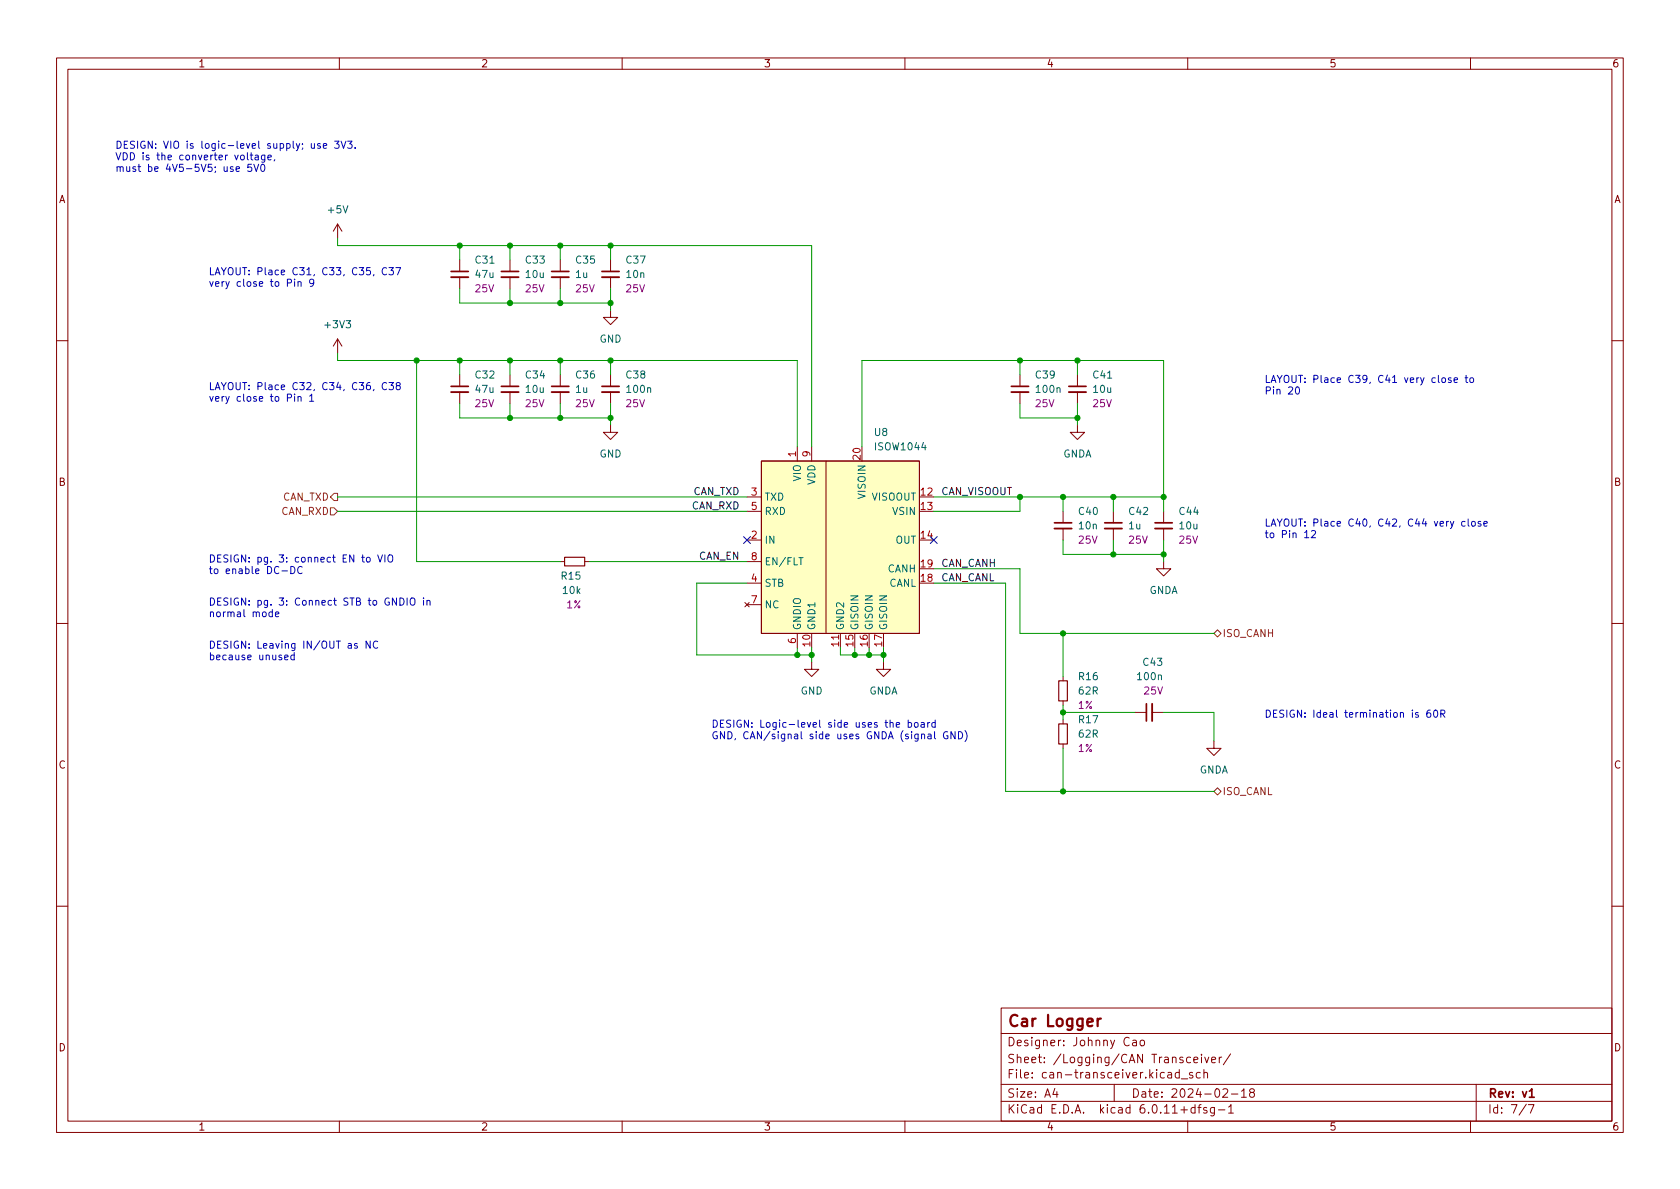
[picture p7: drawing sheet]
<svg xmlns="http://www.w3.org/2000/svg" width="297mm" height="210mm" viewBox="0 0 297 210" stroke-linecap="round" stroke-linejoin="round" font-family="sans-serif">
<g fill="none" stroke="#840000" stroke-width=".18">
<path d="M10 10.2h277v190.1h-277zM12 12.2h273v186.1h-273zM60 10.2v2M110 10.2v2M160 10.2v2M210 10.2v2M260 10.2v2M59.7 39.6l-.8 1.3M59.7 39.6v2.6M59.7 39.6l.8 1.3M59.7 59.9v2.6M59.7 59.9l-.8 1.3"/>
<path d="M59.7 59.9l.8 1.3M81.3 46v2M81.3 49v2M90.2 46v2M90.2 49v2M99.1 46v2M99.1 49v2M107.9 54.9v1.2h1.3l-1.3 1.3-1.2-1.3h1.2M107.9 46v2M107.9 49v2M10 60.2h2M81.3 66.3v2"/>
<path d="M81.3 69.3v2.1M90.2 66.3v2M90.2 69.3v2.1M99.1 66.3v2M99.1 69.3v2.1M107.9 75.2v1.2h1.3l-1.3 1.3-1.2-1.3h1.2M107.9 66.3v2M107.9 69.3v2.1M141 79v2.5M143.5 79v2.5M152.4 79v2.5M180.3 66.3v2"/>
<path d="M180.3 69.3v2.1M190.5 75.2v1.2h1.3l-1.3 1.3-1.3-1.3h1.3M190.5 66.3v2M190.5 69.3v2.1M285 60.2h2M99.1 99.3h.7M103.4 99.3h.7M132.1 87.9h2.5M132.1 90.4h2.5M132.1 95.5h2.5M132.1 99.3h2.5M134.6 81.5h28v30.5h-28z"/>
<path d="M146 81.5v30.5M162.6 87.9h2.5M162.6 90.4h2.5M162.6 95.5h2.5M188 90.4v2.1M188 93.5v2M196.8 90.4v2.1M196.8 93.5v2M205.7 99.3v1.3h1.3l-1.3 1.2-1.2-1.2h1.2M205.7 90.4v2.1M205.7 93.5v2M10 110.2h2"/>
<path d="M131.7 106.5l.8 .8M132.1 103.1h2.5M132.1 106.9h2.5M132.5 106.5l-.8 .8M141 112v2.5M143.5 117.1v1.3h1.3l-1.3 1.2-1.3-1.2h1.3M143.5 112v2.5M148.6 112v2.5M151.1 112v2.5M153.7 112v2.5M156.2 117.1v1.3h1.3l-1.3 1.2-1.3-1.2h1.3M156.2 112v2.5"/>
<path d="M162.6 103.1h2.5M162.6 100.6h2.5M188 119.6v.8M285 110.2h2M188 123.9v.8M188 127.2v.8M188 131.6v.7M200.7 126h2M203.7 126h2M214.6 131.1v1.2h1.3l-1.3 1.3-1.2-1.3h1.2M10 160.2h2M177 178.3h108v20h-108z"/>
<path d="M285 160.2h2M60 198.3v2M110 198.3v2M160 198.3v2M177 194.8h108M177 191.8h108M177 182.8h108M182.5 190.5v.1M182.5 189.7v.1M184.6 187.8v.1M184.6 187v.1M187.6 183.9l-.3 .1-.2 .2"/>
<path d="M188.1 184.8v.1M188.1 184v.1M197 191.8v3M199.6 187.9l.5-1.5 .5 1.5M199.8 187.5h.7M202 186.4v1.5l-.9-1.5v1.5M208.9 190.8h1.1M210 198.3v2M210.9 189.7l-.4-.1-.2 .2 .1 .3 .5 .1v.4h-.6M212.2 189.7l-.4-.1-.3 .3v.4l.1 .3h.6M212.9 189.8l.2-.2 .3 .1 .1 .9M212.9 189.1v1.5"/>
<path d="M215.4 196.3h1.2M216 186.9l-.3 .1-.1 .2M217.2 195.8l.4-.5v1.5M217.2 196.8h.9M217.6 186.4l-1.3 1.9M217.7 193.5h1.2M219.5 193l.4-.5v1.5M219.5 194h.9M221.2 193.2l-.3-.3 .1-.2 .2-.2 .4 .1 .2 .2-.1 .2-.6 .2-.2 .3 .1 .4 .2 .1h.4l.2-.3-.1-.4-.2-.1M260 198.3v2M261 191.8v6.5M270.2 195.3h1l-.6 1.5"/>
</g>
<path d="M134.6 81.5h28v30.5h-28z" fill="#ffffc2" stroke="#ffffc2" stroke-width=".18"/>
<path d="M148.3 112.3v.7" fill="none" stroke="#a90000" stroke-width=".18"/>
<path d="M60.7 36.4l.4 1.3 .4-1.3M61.2 56.7h.8l-.4 .5 .3 .1v.6l-.2 .1-.5-.1M86.6 46.5h.7M114.5 68.7l.2-.1h.3v.8M163.3 78.2l-.3 .9h.8M186.9 68.7l.2-.1h.3v.8M195.8 66.9h.8M141.3 98.6h.7M204.8 119.5l.2-.1h.3l.1 .8" fill="none" stroke="#006464" stroke-width=".18"/>
<g fill="none" stroke="#840000" stroke-width=".33">
<path d="M79.8 49h3M88.6 49h3.1M97.5 49h3.1M106.4 49h3.1M79.8 69.3h3M88.6 69.3h3.1M97.5 69.3h3.1M106.4 69.3h3.1M178.8 69.3h3.1M189 69.3h3M186.4 93.5h3.1M195.3 93.5h3.1"/>
<path d="M204.2 93.5h3.1M203.7 124.5v3"/>
</g>
<g fill="none" stroke="#840000" stroke-width=".3">
<path d="M79.8 48h3M88.6 48h3.1M97.5 48h3.1M106.4 48h3.1M79.8 68.3h3M88.6 68.3h3.1M97.5 68.3h3.1M106.4 68.3h3.1M178.8 68.3h3.1M189 68.3h3M186.4 92.5h3.1M195.3 92.5h3.1"/>
<path d="M204.2 92.5h3.1M202.7 124.5v3"/>
</g>
<path d="M99.8 98.5h3.6v1.6h-3.6zM187.2 128h1.5v3.6h-1.5zM187.2 120.4h1.5v3.5h-1.5z" fill="none" stroke="#840000" stroke-width=".2"/>
<path d="M58.4 89.8h.7l.6 .6-.6 .7h-.7zM59.1 87.2h.6v1.3h-.6l-.7-.6zM214.6 112l.7-.6 .6 .6-.6 .6zM214.6 139.9l.7-.6 .6 .6-.6 .7z" fill="none" stroke="#725600" stroke-width=".18"/>
<g fill="none" stroke="#0000c2" stroke-width=".18">
<path d="M24.4 29.5h.5M24.6 29v1.1l.3 .2M37.5 29h-.7v.7l.2-.2 .4 .1 .1 .2v.4l-.2 .1-.5-.1M38.1 29.5v.2M38.1 30.3l-.1 .2M40.2 27.4l-.3 .3M43.6 25.4l.3 .8 .3-.8M44.6 25.8l.6-.1-.1-.3h-.3l-.2 .2v.6h.5M45.7 25v1l.2 .2M48.6 28.2l-.1 .3M59.2 25h.7l-.4 .4 .4 .2v.5l-.2 .1-.5-.1M45.9 50.2l.6-.1-.1-.2-.4-.1-.1 .2v.6h.5"/>
<path d="M45.9 70.5l.6-.1-.1-.2-.4-.1-.1 .2v.6h.5M259 66.8h.5M58.8 98.5h.5M59 98.1v1.1l.3 .2M66.8 98.1l.4 1.3 .4-1.3M259 92.3l-.3-.1-.3 .2 .2 .6h.4M43.1 107.8v1.1l.2 .2M43.8 116.3l.6-.2-.1-.2-.3-.1-.2 .2 .1 .6h.4M45.2 101l.6-.1-.1-.2-.3-.1-.2 .2 .1 .6h.4M52 115.9l-.3-.1-.3 .3 .1 .5h.5M52 115.4v1.3M52.1 113.8v1l-.2 .3-.3-.1"/>
<path d="M52.1 113.8h-.3l-.3 .2 .2 .6h.4M68.8 105.8a.59 .59 0 0 0-.8 .6 .59 .59 0 0 0 .8 .6v-.5h-.2M140.5 129.9h.5v.7M141 130.1l-.4 .1-.2 .1 .2 .3h.4M141.7 129.4v1.1l.1 .1M142.7 127.8l.3 .8 .3-.8M143.8 128.2l.6-.1-.1-.3h-.4l-.1 .1v.6h.5M144.9 127.3v1.1l.2 .2M165.2 129.4v1.1l.2 .1M167.5 129.4a.59 .59 0 0 0-.7 .6 .59 .59 0 0 0 .7 .6l.1-.5h-.2M236.3 125.6v1.1l.2 .1M247.6 126.1l.2-.1 .3 .1v.7"/>
<path d="M247.6 126v.8"/>
</g>
<g fill="none" stroke="#009600" stroke-width=".18">
<path d="M59.7 42.2v1.2h83.8v35.6M81.3 51v2.6h26.6M81.3 43.4v2.6M90.2 43.4v2.6M90.2 51v2.6M99.1 43.4v2.6M99.1 51v2.6M107.9 43.4v2.6M107.9 51v3.9M59.7 62.5v1.2h81.3v15.3M73.7 63.7v35.6h25.4M81.3 71.4v2.5h26.6"/>
<path d="M81.3 63.7v2.6M90.2 63.7v2.6M90.2 71.4v2.5M99.1 63.7v2.6M99.1 71.4v2.5M107.9 63.7v2.6M107.9 71.4v3.8M152.4 79v-15.3h53.3v26.7M180.3 71.4v2.5h10.2M180.3 63.7v2.6M190.5 63.7v2.6M190.5 71.4v3.8"/>
<path d="M59.7 87.9h72.4M59.7 90.4h72.4M104.1 99.3h28M165.1 87.9h40.6M180.3 87.9v2.5h-15.2M188 95.5v2.5h17.7M188 87.9v2.5M196.8 87.9v2.5M196.8 95.5v2.5M205.7 95.5v3.8M132.1 103.1h-8.9v12.7h20.3M141 114.5v1.3"/>
<path d="M143.5 114.5v2.6M148.6 114.5v1.3h7.6M151.1 114.5v1.3M153.7 114.5v1.3M156.2 114.5v2.6M165.1 100.6h15.2v11.4h34.3M165.1 103.1h12.7v36.8h36.8M188 112v7.6M188 126h12.7M188 124.7v2.5M188 132.3v7.6M205.7 126h8.9v5.1"/>
</g>
<path d="M131.5 94.9l1.2 1.2M132.7 94.9l-1.2 1.2M164.5 94.9l1.2 1.2M165.7 94.9l-1.2 1.2" fill="none" stroke="#000084" stroke-width=".18"/>
<g fill="#009600" stroke="#009600" stroke-width=".18">
<circle cx="141" cy="115.8" r=".46"/>
<circle cx="107.9" cy="73.9" r=".46"/>
<circle cx="99.1" cy="73.9" r=".46"/>
<circle cx="90.2" cy="73.9" r=".46"/>
<circle cx="90.2" cy="63.7" r=".46"/>
<circle cx="81.3" cy="63.7" r=".46"/>
<circle cx="143.5" cy="115.8" r=".46"/>
<circle cx="151.1" cy="115.8" r=".46"/>
<circle cx="196.8" cy="87.9" r=".46"/>
<circle cx="190.5" cy="73.9" r=".46"/>
<circle cx="190.5" cy="63.7" r=".46"/>
<circle cx="180.3" cy="87.9" r=".46"/>
<circle cx="205.7" cy="98" r=".46"/>
<circle cx="196.8" cy="98" r=".46"/>
<circle cx="180.3" cy="63.7" r=".46"/>
<circle cx="205.7" cy="87.9" r=".46"/>
<circle cx="188" cy="126" r=".46"/>
<circle cx="156.2" cy="115.8" r=".46"/>
<circle cx="188" cy="112" r=".46"/>
<circle cx="188" cy="87.9" r=".46"/>
<circle cx="153.7" cy="115.8" r=".46"/>
<circle cx="188" cy="139.9" r=".46"/>
<circle cx="99.1" cy="63.7" r=".46"/>
<circle cx="107.9" cy="63.7" r=".46"/>
<circle cx="90.2" cy="53.6" r=".46"/>
<circle cx="73.7" cy="63.7" r=".46"/>
<circle cx="107.9" cy="53.6" r=".46"/>
<circle cx="99.1" cy="53.6" r=".46"/>
<circle cx="81.3" cy="43.4" r=".46"/>
<circle cx="107.9" cy="43.4" r=".46"/>
<circle cx="99.1" cy="43.4" r=".46"/>
<circle cx="90.2" cy="43.4" r=".46"/>
</g>
<g font-size="2.8" fill="#840000">
<text x="178" y="182.2">Car</text>
<text x="185" y="182.2">Logger</text>
</g>
<g font-size="2.1" fill="#840000">
<text x="178" y="185.5">Designer:</text>
<text x="189.7" y="185.5">Johnny</text>
<text x="198.7" y="185.5">Cao</text>
<text x="178" y="191.2">File:</text>
<text x="178" y="188.5">Sheet:</text>
<text x="184.1" y="191.2">can-transceiver.kicad_sch</text>
<text x="186.2" y="188.5">/Logging/CAN</text>
<text x="203.7" y="188.5">Transceiver/</text>
<text x="178" y="197.4">KiCad</text>
<text x="178" y="194.6">Size:</text>
<text x="184.7" y="194.6">A4</text>
<text x="185.7" y="197.4">E.D.A.</text>
<text x="194.6" y="197.4">kicad</text>
<text x="200" y="194.6">Date:</text>
<text x="201.8" y="197.4">6.0.11+dfsg-1</text>
<text x="207" y="194.6">2024-02-18</text>
<text x="263" y="194.6">Rev:</text>
<text x="263" y="197.4">Id:</text>
<text x="267.1" y="197.4">7/7</text>
<text x="269.1" y="194.6">v1</text>
</g>
<g font-size="1.8" fill="#840000">
<text x="35" y="12.3">1</text>
<text x="85" y="12.3">2</text>
<text x="135" y="12.3">3</text>
<text x="185" y="12.3">4</text>
<text x="235" y="12.3">5</text>
<text x="285" y="12.3">6</text>
<text x="10.4" y="36.3">A</text>
<text x="285.4" y="36.3">A</text>
<text x="10.3" y="86.3">B</text>
<text x="285.3" y="86.3">B</text>
<text x="10.3" y="136.3">C</text>
<text x="285.3" y="136.3">C</text>
<text x="10.3" y="186.3">D</text>
<text x="285.3" y="186.3">D</text>
<text x="35" y="200.3">1</text>
<text x="85" y="200.3">2</text>
<text x="135" y="200.3">3</text>
<text x="185" y="200.3">4</text>
<text x="235" y="200.3">5</text>
<text x="285" y="200.3">6</text>
</g>
<g font-size="1.8" fill="#0000c2">
<text x="20.3" y="26.3">DESIGN:</text>
<text x="20.3" y="28.3">VDD is</text>
<text x="27.8" y="28.3">the</text>
<text x="28.9" y="26.3">VIO is</text>
<text x="31.9" y="28.3">converter</text>
<text x="35.8" y="26.3">logic-level</text>
<text x="41.9" y="28.3">voltage,</text>
<text x="47.6" y="26.3">supply;</text>
<text x="55.4" y="26.3">use</text>
<text x="59.8" y="26.3">3V3.</text>
<text x="20.3" y="30.4">must</text>
<text x="26" y="30.4">be</text>
<text x="29.4" y="30.4">4V5-5V5;</text>
<text x="39.7" y="30.4">use</text>
<text x="44.1" y="30.4">5V0</text>
<text x="36.8" y="48.7">LAYOUT: Place</text>
<text x="36.8" y="50.7">very</text>
<text x="41.8" y="50.7">close</text>
<text x="47.9" y="50.7">to</text>
<text x="50.9" y="50.7">Pin</text>
<text x="51.8" y="48.7">C31,</text>
<text x="55" y="50.7">9</text>
<text x="57.2" y="48.7">C33,</text>
<text x="62.6" y="48.7">C35,</text>
<text x="68" y="48.7">C37</text>
<text x="36.8" y="69">LAYOUT: Place</text>
<text x="36.8" y="71">very</text>
<text x="41.8" y="71">close</text>
<text x="47.9" y="71">to</text>
<text x="50.9" y="71">Pin</text>
<text x="51.8" y="69">C32,</text>
<text x="55" y="71">1</text>
<text x="57.2" y="69">C34,</text>
<text x="62.6" y="69">C36,</text>
<text x="68" y="69">C38</text>
<text x="223.5" y="67.7">LAYOUT: Place</text>
<text x="223.5" y="69.7">Pin</text>
<text x="227.7" y="69.7">20</text>
<text x="238.5" y="67.7">C39,</text>
<text x="243.9" y="67.7">C41</text>
<text x="248.7" y="67.7">very</text>
<text x="253.6" y="67.7">close</text>
<text x="259.8" y="67.7">to</text>
<text x="223.5" y="93.1">LAYOUT: Place</text>
<text x="223.5" y="95.1">to</text>
<text x="226.5" y="95.1">Pin</text>
<text x="230.7" y="95.1">12</text>
<text x="238.5" y="93.1">C40,</text>
<text x="243.9" y="93.1">C42,</text>
<text x="249.3" y="93.1">C44</text>
<text x="254.1" y="93.1">very</text>
<text x="259" y="93.1">close</text>
<text x="36.8" y="99.5">DESIGN:</text>
<text x="36.8" y="101.5">to</text>
<text x="39.8" y="101.5">enable</text>
<text x="45.4" y="99.5">pg.</text>
<text x="47.2" y="101.5">DC-DC</text>
<text x="49.4" y="99.5">3:</text>
<text x="52.3" y="99.5">connect</text>
<text x="60.9" y="99.5">EN to</text>
<text x="67.5" y="99.5">VIO</text>
<text x="36.8" y="107.1">DESIGN:</text>
<text x="45.4" y="107.1">pg.</text>
<text x="49.4" y="107.1">3:</text>
<text x="52.3" y="107.1">Connect</text>
<text x="61.1" y="107.1">STB to</text>
<text x="68.6" y="107.1">GNDIO in</text>
<text x="36.8" y="109.1">normal</text>
<text x="44.5" y="109.1">mode</text>
<text x="36.8" y="114.7">DESIGN:</text>
<text x="36.8" y="116.7">because</text>
<text x="45.4" y="114.7">Leaving</text>
<text x="45.7" y="116.7">unused</text>
<text x="53.6" y="114.7">IN/OUT</text>
<text x="61.7" y="114.7">as</text>
<text x="65" y="114.7">NC</text>
<text x="125.7" y="128.7">DESIGN:</text>
<text x="125.7" y="130.7">GND, CAN/signal</text>
<text x="134.3" y="128.7">Logic-level</text>
<text x="143.2" y="130.7">side</text>
<text x="146.5" y="128.7">side</text>
<text x="148.2" y="130.7">uses</text>
<text x="151.5" y="128.7">uses</text>
<text x="153.6" y="130.7">GNDA (signal</text>
<text x="156.9" y="128.7">the</text>
<text x="161" y="128.7">board</text>
<text x="167.4" y="130.7">GND)</text>
<text x="223.5" y="126.9">DESIGN:</text>
<text x="232.1" y="126.9">Ideal</text>
<text x="237.9" y="126.9">termination</text>
<text x="249.8" y="126.9">is</text>
<text x="252.6" y="126.9">60R</text>
</g>
<g font-size="1.8" fill="#006464">
<text x="57.7" y="38.1">+5V</text>
<text x="83.8" y="47">C31</text>
<text x="92.7" y="47">C33</text>
<text x="101.6" y="47">C35</text>
<text x="110.5" y="47">C37</text>
<text x="83.8" y="49.5">47u</text>
<text x="92.7" y="49.5">10u</text>
<text x="101.6" y="49.5">1u</text>
<text x="110.5" y="49.5">10n</text>
<text x="57.1" y="58.4">+3V3</text>
<text x="105.9" y="61">GND</text>
<text x="83.8" y="67.3">C32</text>
<text x="83.8" y="69.9">47u</text>
<text x="92.7" y="67.3">C34</text>
<text x="92.7" y="69.9">10u</text>
<text x="101.6" y="67.3">C36</text>
<text x="101.6" y="69.9">1u</text>
<text x="110.5" y="67.3">C38</text>
<text x="110.5" y="69.9">100n</text>
<text x="182.9" y="67.3">C39</text>
<text x="182.9" y="69.9">100n</text>
<text x="193" y="67.3">C41</text>
<text x="193" y="69.9">10u</text>
<text x="154.4" y="77.5">U8</text>
<text x="105.9" y="81.3">GND</text>
<text x="154.4" y="80">ISOW1044</text>
<text x="187.9" y="81.3">GNDA</text>
<text x="135.1" y="88.9">TXD</text>
<text x="142" y="85.2" transform="rotate(-90 142 85.2)">VIO</text>
<text x="144.5" y="85.8" transform="rotate(-90 144.5 85.8)">VDD</text>
<text x="153.4" y="88.4" transform="rotate(-90 153.4 88.4)">VISOIN</text>
<text x="154" y="88.9">VISOOUT</text>
<text x="135.1" y="91.4">RXD</text>
<text x="157.7" y="91.4">VSIN</text>
<text x="190.5" y="91.4">C40</text>
<text x="190.5" y="94">10n</text>
<text x="199.4" y="91.4">C42</text>
<text x="199.4" y="94">1u</text>
<text x="208.3" y="91.4">C44</text>
<text x="208.3" y="94">10u</text>
<text x="135.1" y="96.5">IN</text>
<text x="135.1" y="100.3">EN/FLT</text>
<text x="156.9" y="101.6">CANH</text>
<text x="158.3" y="96.5">OUT</text>
<text x="99" y="102.9">R15</text>
<text x="99.3" y="105.4">10k</text>
<text x="135.1" y="104.1">STB</text>
<text x="135.1" y="108">NC</text>
<text x="157.2" y="104.1">CANL</text>
<text x="203.2" y="105.4">GNDA</text>
<text x="142" y="111.5" transform="rotate(-90 142 111.5)">GNDIO</text>
<text x="144.5" y="111.5" transform="rotate(-90 144.5 111.5)">GND1</text>
<text x="149.6" y="111.5" transform="rotate(-90 149.6 111.5)">GND2</text>
<text x="152.2" y="111.5" transform="rotate(-90 152.2 111.5)">GISOIN</text>
<text x="154.7" y="111.5" transform="rotate(-90 154.7 111.5)">GISOIN</text>
<text x="157.2" y="111.5" transform="rotate(-90 157.2 111.5)">GISOIN</text>
<text x="201.9" y="118.1">C43</text>
<text x="141.5" y="123.2">GND</text>
<text x="153.7" y="123.2">GNDA</text>
<text x="190.5" y="120.7">R16</text>
<text x="190.5" y="123.2">62R</text>
<text x="200.8" y="120.7">100n</text>
<text x="190.5" y="128.3">R17</text>
<text x="190.5" y="130.8">62R</text>
<text x="212.1" y="137.2">GNDA</text>
</g>
<g font-size="1.8" fill="#840084">
<text x="83.8" y="52.1">25V</text>
<text x="92.7" y="52.1">25V</text>
<text x="101.6" y="52.1">25V</text>
<text x="110.5" y="52.1">25V</text>
<text x="83.8" y="72.4">25V</text>
<text x="92.7" y="72.4">25V</text>
<text x="101.6" y="72.4">25V</text>
<text x="110.5" y="72.4">25V</text>
<text x="182.9" y="72.4">25V</text>
<text x="193" y="72.4">25V</text>
<text x="190.5" y="96.5">25V</text>
<text x="199.4" y="96.5">25V</text>
<text x="208.3" y="96.5">25V</text>
<text x="100.1" y="108">1%</text>
<text x="190.5" y="125.7">1%</text>
<text x="202.1" y="123.2">25V</text>
<text x="190.5" y="133.4">1%</text>
</g>
<g font-size="1.8" fill="#a90000">
<text x="140.7" y="80.9" transform="rotate(-90 140.7 80.9)">1</text>
<text x="143.3" y="80.9" transform="rotate(-90 143.3 80.9)">9</text>
<text x="152.1" y="81.5" transform="rotate(-90 152.1 81.5)">20</text>
<text x="132.7" y="87.6">3</text>
<text x="162.5" y="87.6">12</text>
<text x="132.7" y="95.2">2</text>
<text x="132.7" y="90.2">5</text>
<text x="162.5" y="90.2">13</text>
<text x="162.5" y="95.2">14</text>
<text x="132.7" y="99.1">8</text>
<text x="162.5" y="100.3">19</text>
<text x="132.7" y="102.9">4</text>
<text x="132.7" y="106.7">7</text>
<text x="162.5" y="102.9">18</text>
<text x="140.7" y="114" transform="rotate(-90 140.7 114)">6</text>
<text x="143.3" y="114.6" transform="rotate(-90 143.3 114.6)">10</text>
<text x="148.3" y="114.6" transform="rotate(-90 148.3 114.6)">11</text>
<text x="150.9" y="114.6" transform="rotate(-90 150.9 114.6)">15</text>
<text x="153.4" y="114.6" transform="rotate(-90 153.4 114.6)">16</text>
<text x="156" y="114.6" transform="rotate(-90 156 114.6)">17</text>
</g>
<g font-size="1.8" fill="#725600">
<text x="50" y="88.9">CAN_TXD</text>
<text x="49.7" y="91.4">CAN_RXD</text>
<text x="216.1" y="113">ISO_CANH</text>
<text x="216.1" y="141">ISO_CANL</text>
</g>
<g font-size="1.8" fill="#0f0f0f">
<text x="122.6" y="87.5">CAN_TXD</text>
<text x="166.4" y="87.5">CAN_VISOOUT</text>
<text x="122.3" y="90.1">CAN_RXD</text>
<text x="123.5" y="99">CAN_EN</text>
<text x="166.4" y="100.2">CAN_CANH</text>
<text x="166.4" y="102.8">CAN_CANL</text>
</g>
</svg>
